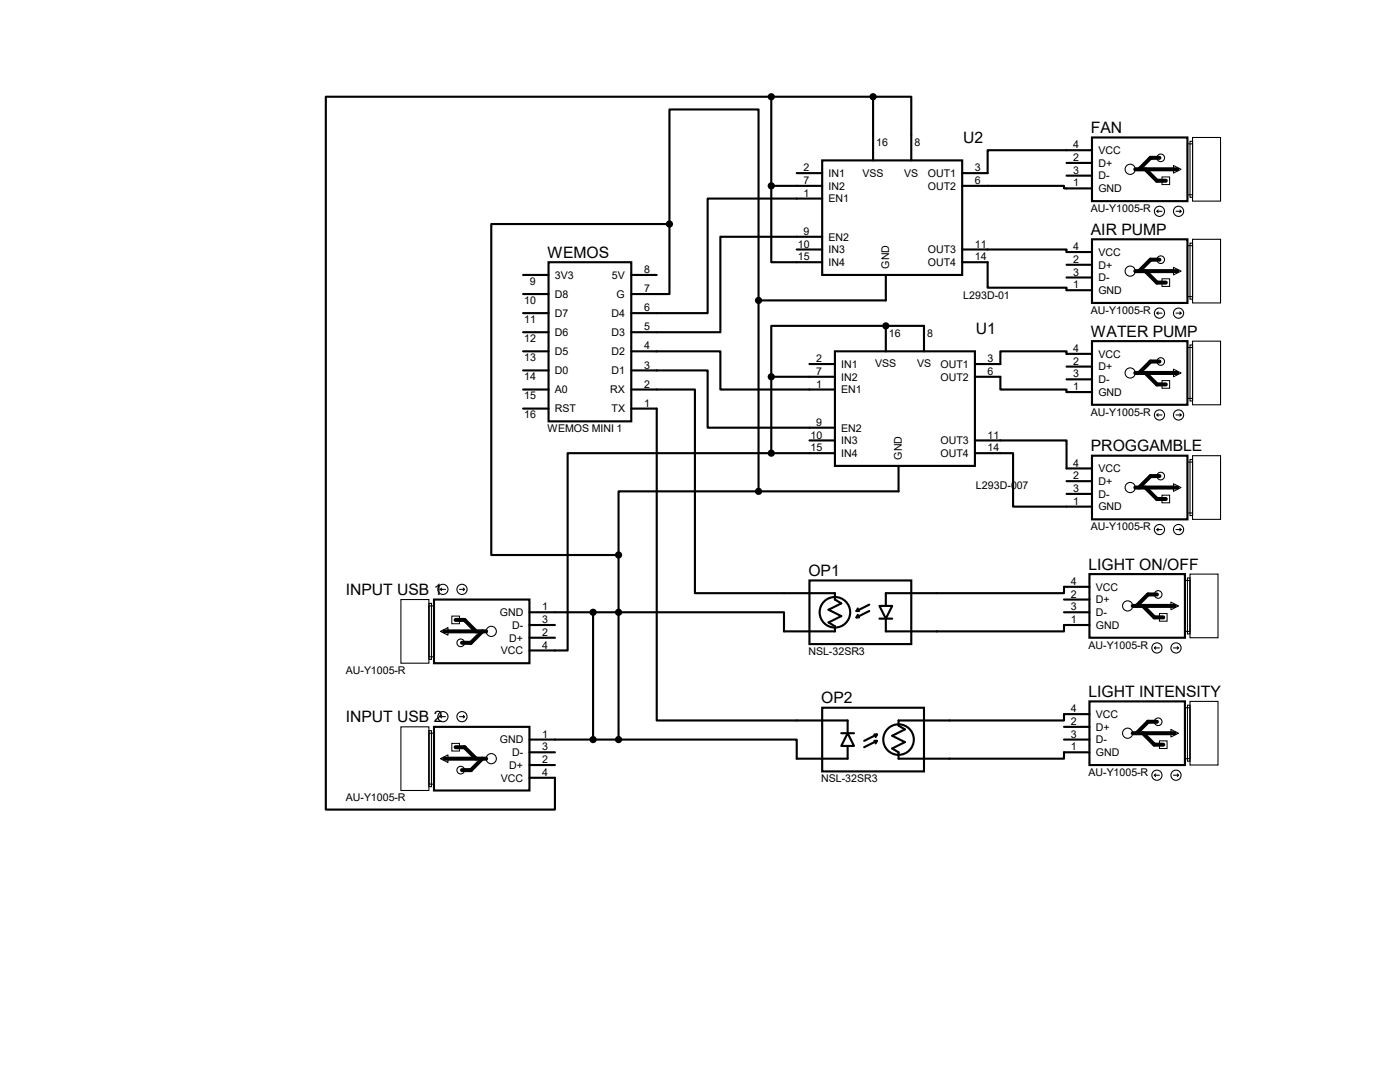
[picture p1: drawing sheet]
<svg xmlns="http://www.w3.org/2000/svg" width="279mm" height="216mm" viewBox="0 0 279 216" stroke-linecap="round" stroke-linejoin="round" font-family="sans-serif">
<g fill="none" stroke="#000" stroke-width=".42">
<path d="M153.9 19.3h-88.9v142.2h45.7v-6.3h-5M153.9 19.3v17.8M153.9 19.3h20.3M174.2 19.3h7.7v12.7M174.2 19.3v12.7M153.9 37.1v15.2h10.2M153.9 37.1h10.2M159 34.5h5.1M164.1 32h27.9v22.9h-27.9zM164.1 39.6h-22.9v22.9h-15.2M192 37.1h20.3v.5h5.6M212.9 32.5h5"/>
<path d="M212.9 35.1h5M217.9 27.4h19.1v12.7h-19.1zM217.9 30h-20.8v4.5h-5.1M104.4 58.7h5.1M104.4 54.9h5.1M109.5 52.3h16.5v31.8h-16.5zM126 54.9h5.1M133.6 44.7v14h-7.6M133.6 44.7v-22.9h17.8v38.1M133.6 44.7h-35.6v66h25.4M151.4 59.9v38.1M159 49.8h5.1"/>
<path d="M164.1 47.2h-20.3v19.1h-17.8M176.8 54.9v5h-25.4M192 49.8h20.9v.5h5M192 52.3h5.1v5.1h15.8v.5h5M212.9 52.8h5M212.9 55.4h5M217.9 47.8h19.1v12.7h-19.1zM104.4 77.7h5.1M104.4 73.9h5.1M104.4 70.1h5.1M104.4 66.3h5.1M104.4 62.5h5.1"/>
<path d="M126 77.7h12.7v40.7h27.9v1.2l1.3 .8-2.5 1.3 2.5 1.2-2.5 1.3 1.2 .8v1h-10.1v-3.8h-50.8M126 70.1h17.8v7.6h22.8M126 73.9h15.2v11.4h25.4M153.9 75.2h12.7M153.9 75.2v15.2M161.5 72.6h5.1M166.6 70.1h28v22.9h-28zM176.8 65h-22.9v10.2M176.8 65h7.6v5.1M176.8 65v5.1M194.6 75.2h5v2.5h13.3v.5h5M212.9 73.2h5"/>
<path d="M212.9 75.7h5M217.9 68.1h19.1v12.7h-19.1zM217.9 70.6h-5v-.5h-13.3v2.5h-5M104.4 81.5h5.1M126 81.5h5.1v62.3h38.1v2.5M151.4 98h-28v12.7M153.9 90.4h-40.6v39.4h-7.6M153.9 90.4h12.7M161.5 87.9h5.1M179.3 93v5h-27.9M194.6 87.9h18.3v5.6h5M194.6 90.4h7.6v10.7h15.7"/>
<path d="M212.9 96h5M212.9 98.6h5M217.9 90.9h19.1v12.7h-19.1zM86.6 119.6h19.1v12.7h-19.1zM123.4 110.7v36.9M161.5 115.8h20.4v12.7h-20.4zM212.3 119.6h5.1M217.4 114.6h19.1v12.7h-19.1zM217.4 117.1h-5.1v1.3h-35.5v2.5M105.7 127.3h5M105.7 124.7h5M118.4 122.2v25.4"/>
<path d="M170.9 121.9h.5M170.9 123.2h.5M171.2 121.4l-.3 .5M171.2 122.7l-.3 .5M173.5 120.6l-2.6 1.3M173.5 121.9l-2.6 1.3M175.5 120.9h2.6l-1.3 2.5zM175.5 123.4h2.6M176.8 123.4v2.6h35.5v-1.3h5.1M212.3 122.2h5.1M217.4 140h19.1v12.7h-19.1zM86.6 145h19.1v12.7h-19.1z"/>
<path d="M105.7 147.6h17.7M105.7 150.1h5M105.7 152.7h5M123.4 147.6h35.6v3.8h10.2v-2.6M164.1 141.2h20.3v12.7h-20.3zM167.9 146.3h2.5M169.2 146.3l1.2 2.5h-2.5zM174.5 147.8h.5M174.5 146.6h.5M175 147.8l-2.5 1.3M175 147.8l-.2 .5M175 146.6l-2.5 1.2"/>
<path d="M175 146.6l-.2 .5M212.3 147.6h5.1M212.3 145h5.1M217.4 142.5h-5.1v1.3h-33v1l1.3 .7-2.5 1.3 2.5 1.3-2.5 1.3 1.2 .7v1.3h33v-1.3h5.1"/>
<circle cx="166.6" cy="122.2" r="3"/>
<circle cx="179.3" cy="147.6" r="3"/>
</g>
<circle cx="176.8" cy="65" r=".21" fill="#000"/>
<g fill="none" stroke="#000" stroke-width=".21">
<path d="M237 28.7h1v10.2h-1zM237.5 28.2h.5v11.2h-.5zM238 27.4h5.6v12.7h-5.6zM230.9 42.2l.2 .2M230.9 42.2h1M231.1 41.9l-.2 .3M234.7 42.2h1M235.5 41.9l.2 .3M235.7 42.2l-.2 .2M237 49h1v10.2h-1zM237.5 48.5h.5v11.2h-.5zM238 47.8h5.6v12.7h-5.6z"/>
<path d="M230.9 62.5l.2 .2M230.9 62.5h1M231.1 62.2l-.2 .3M234.7 62.5h1M235.5 62.2l.2 .3M235.7 62.5l-.2 .2M237 69.3h1v10.2h-1zM237.5 68.8h.5v11.2h-.5zM238 68.1h5.6v12.7h-5.6zM230.9 82.8l.2 .3M230.9 82.8h1M231.1 82.5l-.2 .3"/>
<path d="M234.7 82.8h1M235.5 82.5l.2 .3M235.7 82.8l-.2 .3M237 92.2h1v10.2h-1zM237.5 91.7h.5v11.2h-.5zM238 90.9h5.6v12.7h-5.6zM80 119.6h5.6v12.7h-5.6zM87.9 117.6h1M87.9 117.6l.2 .3M88.1 117.3l-.2 .3M91.7 117.6h1M92.5 117.3l.2 .3"/>
<path d="M92.7 117.6l-.2 .3M230.9 105.7l.2 .2M230.9 105.7h1M231.1 105.4l-.2 .3M234.7 105.7h1M235.5 105.4l.2 .3M235.7 105.7l-.2 .2M236.5 115.8h1v10.2h-1zM237 115.3h.5v11.2h-.5zM237.5 114.6h5.6v12.7h-5.6zM85.6 120.9h1v10.2h-1zM85.6 120.4h.5v11.2h-.5z"/>
<path d="M230.4 129.3l.2 .2M230.4 129.3h1M230.6 129l-.2 .3M234.2 129.3h1M234.9 129l.3 .3M235.2 129.3l-.3 .2M237.5 140h5.6v12.7h-5.6zM80 145h5.6v12.7h-5.6zM85.6 146.3h1v10.2h-1zM85.6 145.8h.5v11.2h-.5zM87.9 143h1M87.9 143l.2 .3"/>
<path d="M88.1 142.7l-.2 .3M91.7 143h1M92.5 142.7l.2 .3M92.7 143l-.2 .3M230.4 154.7l.2 .2M230.4 154.7h1M230.6 154.4l-.2 .3M234.2 154.7h1M234.9 154.4l.3 .3M235.2 154.7l-.3 .2M236.5 141.2h1v10.2h-1zM237 140.7h.5v11.2h-.5z"/>
<circle cx="225.6" cy="33.8" r="1.02"/>
<circle cx="231.6" cy="31.5" r=".76"/>
<circle cx="225.6" cy="54.1" r="1.02"/>
<circle cx="231.4" cy="42.2" r="1.02"/>
<circle cx="231.6" cy="51.8" r=".76"/>
<circle cx="235.2" cy="42.2" r="1.02"/>
<circle cx="225.6" cy="74.4" r="1.02"/>
<circle cx="231.4" cy="62.5" r="1.02"/>
<circle cx="231.6" cy="72.1" r=".76"/>
<circle cx="235.2" cy="62.5" r="1.02"/>
<circle cx="225.6" cy="97.3" r="1.02"/>
<circle cx="231.4" cy="82.8" r="1.02"/>
<circle cx="231.6" cy="95" r=".76"/>
<circle cx="235.2" cy="82.8" r="1.02"/>
<circle cx="88.4" cy="117.6" r="1.02"/>
<circle cx="92.2" cy="117.6" r="1.02"/>
<circle cx="231.1" cy="118.6" r=".76"/>
<circle cx="231.4" cy="105.7" r="1.02"/>
<circle cx="235.2" cy="105.7" r="1.02"/>
<circle cx="91.9" cy="128.3" r=".76"/>
<circle cx="98" cy="126" r="1.02"/>
<circle cx="225" cy="120.9" r="1.02"/>
<circle cx="230.9" cy="129.3" r="1.02"/>
<circle cx="234.7" cy="129.3" r="1.02"/>
<circle cx="88.4" cy="143" r="1.02"/>
<circle cx="91.9" cy="153.7" r=".76"/>
<circle cx="92.2" cy="143" r="1.02"/>
<circle cx="98" cy="151.4" r="1.02"/>
<circle cx="225" cy="146.3" r="1.02"/>
<circle cx="230.9" cy="154.7" r="1.02"/>
<circle cx="231.1" cy="144" r=".76"/>
<circle cx="234.7" cy="154.7" r="1.02"/>
</g>
<g fill="none" stroke="#000" stroke-width=".8">
<path d="M226.6 33.8h8.3M228.6 33.8l2.3 2.3h1.8M231.4 31.5h-1.8l-2.3 2.3M226.6 54.1h8.3M228.6 54.1l2.3 2.3h1.8M231.4 51.8h-1.8l-2.3 2.3M226.6 74.4h8.3M228.6 74.4l2.3 2.3h1.8M231.4 72.1h-1.8l-2.3 2.3M226.6 97.3h8.3M228.6 97.3l2.3 2.3h1.8M231.4 95h-1.8l-2.3 2.3"/>
<path d="M230.9 118.6h-1.8l-2.3 2.3M88.6 126h8.4M90.9 123.7h1.8l2.3 2.3M96.3 126l-2.3 2.3h-1.8M226.1 120.9h8.3M228.1 120.9l2.3 2.3h1.8M88.6 151.4h8.4M90.9 149.1h1.8l2.3 2.3M96.3 151.4l-2.3 2.3h-1.8M226.1 146.3h8.3M228.1 146.3l2.3 2.3h1.8M230.9 144h-1.8l-2.3 2.3"/>
</g>
<g fill="none" stroke="#000" stroke-width=".2">
<path d="M231.9 35.3h1.5v1.5h-1.5zM234.2 33l1.5 .8-1.5 .7zM231.9 55.6h1.5v1.5h-1.5zM234.2 53.3l1.5 .8-1.5 .8zM231.9 75.9h1.5v1.6h-1.5zM234.2 73.7l1.5 .7-1.5 .8zM231.9 98.8h1.5v1.5h-1.5zM234.2 96.5l1.5 .8-1.5 .7zM87.9 126l1.5-.8v1.5zM90.2 122.9h1.5v1.6h-1.5zM231.4 122.4h1.5v1.6h-1.5zM233.7 120.1l1.5 .8-1.5 .8z"/>
<path d="M87.9 151.4l1.5-.8v1.5zM90.2 148.3h1.5v1.6h-1.5zM231.4 147.8h1.5v1.6h-1.5zM233.7 145.5l1.5 .8-1.5 .8z"/>
</g>
<g fill="#000" stroke="#000" stroke-width=".42">
<circle cx="153.9" cy="19.3" r=".51"/>
<circle cx="174.2" cy="19.3" r=".51"/>
<circle cx="153.9" cy="37.1" r=".51"/>
<circle cx="133.6" cy="44.7" r=".51"/>
<circle cx="151.4" cy="59.9" r=".51"/>
<circle cx="153.9" cy="75.2" r=".51"/>
<circle cx="176.8" cy="65" r=".51"/>
<circle cx="151.4" cy="98" r=".51"/>
<circle cx="153.9" cy="90.4" r=".51"/>
<circle cx="123.4" cy="110.7" r=".51"/>
<circle cx="118.4" cy="122.2" r=".51"/>
<circle cx="123.4" cy="122.2" r=".51"/>
<circle cx="118.4" cy="147.6" r=".51"/>
<circle cx="123.4" cy="147.6" r=".51"/>
</g>
<g font-size="3.1">
<text x="192.2" y="28.6">U2</text>
<text x="217.7" y="26.5">FAN</text>
<text x="217.7" y="46.9">AIR PUMP</text>
<text x="109.3" y="51.4">WEMOS</text>
<text x="194.8" y="66.7">U1</text>
<text x="217.7" y="67.2">WATER PUMP</text>
<text x="217.7" y="90">PROGGAMBLE</text>
<text x="217.2" y="113.7">LIGHT ON/OFF</text>
<text x="69" y="118.7">INPUT USB 1</text>
<text x="161.3" y="114.9">OP1</text>
<text x="163.9" y="140.3">OP2</text>
<text x="217.2" y="139.1">LIGHT INTENSITY</text>
<text x="69" y="144.1">INPUT USB 2</text>
</g>
<g font-size="2.1">
<text x="174.9" y="29.1">16</text>
<text x="182.5" y="29.1">8</text>
<text x="214.2" y="29.6">4</text>
<text x="160.4" y="34.2">2</text>
<text x="165.4" y="35.3">IN1</text>
<text x="172.1" y="35.2">VSS</text>
<text x="180.5" y="35.2">VS</text>
<text x="185.2" y="35.3">OUT1</text>
<text x="194.6" y="34.2">3</text>
<text x="214.2" y="32.1">2</text>
<text x="214.2" y="34.7">3</text>
<text x="219.2" y="30.7">VCC</text>
<text x="219.2" y="33.3">D+</text>
<text x="219.2" y="35.8">D-</text>
<text x="160.4" y="36.7">7</text>
<text x="160.4" y="39.2">1</text>
<text x="165.4" y="37.8">IN2</text>
<text x="165.4" y="40.4">EN1</text>
<text x="185.2" y="37.8">OUT2</text>
<text x="194.6" y="36.7">6</text>
<text x="214.2" y="37.2">1</text>
<text x="219.2" y="38.4">GND</text>
<text x="160.4" y="46.9">9</text>
<text x="217.7" y="42.3">AU-Y1005-R</text>
<text x="159.2" y="49.4">10</text>
<text x="159.2" y="51.9">15</text>
<text x="165.4" y="50.5">IN3</text>
<text x="165.4" y="53.1">IN4</text>
<text x="165.4" y="48">EN2</text>
<text x="177.5" y="53.6" transform="rotate(-90 177.5 53.6)">GND</text>
<text x="185.2" y="50.5">OUT3</text>
<text x="185.2" y="53.1">OUT4</text>
<text x="194.6" y="49.4">11</text>
<text x="194.6" y="51.9">14</text>
<text x="214.2" y="49.9">4</text>
<text x="214.2" y="52.5">2</text>
<text x="219.2" y="51.1">VCC</text>
<text x="219.2" y="53.6">D+</text>
<text x="105.7" y="56.8">9</text>
<text x="110.7" y="55.6">3V3</text>
<text x="110.7" y="59.4">D8</text>
<text x="122.1" y="55.6">5V</text>
<text x="123.1" y="59.4">G</text>
<text x="128.5" y="58.3">7</text>
<text x="128.5" y="54.5">8</text>
<text x="192.2" y="59.6">L293D-01</text>
<text x="214.2" y="55">3</text>
<text x="214.2" y="57.5">1</text>
<text x="219.2" y="56.1">D-</text>
<text x="219.2" y="58.7">GND</text>
<text x="104.6" y="60.6">10</text>
<text x="104.6" y="64.4">11</text>
<text x="110.7" y="63.2">D7</text>
<text x="122" y="63.2">D4</text>
<text x="128.5" y="65.9">5</text>
<text x="128.5" y="62.1">6</text>
<text x="217.7" y="62.6">AU-Y1005-R</text>
<text x="104.6" y="68.2">12</text>
<text x="110.7" y="67.1">D6</text>
<text x="110.7" y="70.9">D5</text>
<text x="122" y="70.9">D2</text>
<text x="122" y="67.1">D3</text>
<text x="128.5" y="69.7">4</text>
<text x="177.4" y="67.2">16</text>
<text x="185" y="67.2">8</text>
<text x="214.2" y="70.2">4</text>
<text x="219.2" y="71.4">VCC</text>
<text x="104.6" y="72.1">13</text>
<text x="104.6" y="75.9">14</text>
<text x="110.7" y="74.7">D0</text>
<text x="122" y="74.7">D1</text>
<text x="128.5" y="77.3">2</text>
<text x="128.5" y="73.5">3</text>
<text x="162.9" y="72.3">2</text>
<text x="162.9" y="74.8">7</text>
<text x="162.9" y="77.3">1</text>
<text x="167.9" y="73.4">IN1</text>
<text x="167.9" y="75.9">IN2</text>
<text x="174.7" y="73.3">VSS</text>
<text x="183" y="73.3">VS</text>
<text x="187.7" y="73.4">OUT1</text>
<text x="187.7" y="75.9">OUT2</text>
<text x="197.1" y="72.3">3</text>
<text x="197.1" y="74.8">6</text>
<text x="214.2" y="72.8">2</text>
<text x="214.2" y="75.3">3</text>
<text x="214.2" y="77.9">1</text>
<text x="219.2" y="73.9">D+</text>
<text x="219.2" y="76.5">D-</text>
<text x="104.6" y="79.7">15</text>
<text x="104.6" y="83.5">16</text>
<text x="110.7" y="78.5">A0</text>
<text x="110.7" y="82.3">RST</text>
<text x="121.8" y="78.5">RX</text>
<text x="122" y="82.3">TX</text>
<text x="128.5" y="81.2">1</text>
<text x="167.9" y="78.5">EN1</text>
<text x="217.7" y="82.9">AU-Y1005-R</text>
<text x="219.2" y="79">GND</text>
<text x="109.3" y="86.2">WEMOS MINI 1</text>
<text x="161.8" y="87.5">10</text>
<text x="162.9" y="85">9</text>
<text x="167.9" y="88.6">IN3</text>
<text x="167.9" y="86.1">EN2</text>
<text x="187.7" y="88.6">OUT3</text>
<text x="197.1" y="87.5">11</text>
<text x="161.8" y="90">15</text>
<text x="167.9" y="91.2">IN4</text>
<text x="180" y="91.7" transform="rotate(-90 180 91.7)">GND</text>
<text x="187.7" y="91.2">OUT4</text>
<text x="197.1" y="90">14</text>
<text x="214.2" y="93.1">4</text>
<text x="214.2" y="95.6">2</text>
<text x="219.2" y="94.2">VCC</text>
<text x="194.8" y="97.7">L293D-007</text>
<text x="214.2" y="98.2">3</text>
<text x="214.2" y="100.7">1</text>
<text x="219.2" y="96.8">D+</text>
<text x="219.2" y="99.3">D-</text>
<text x="219.2" y="101.9">GND</text>
<text x="217.7" y="105.8">AU-Y1005-R</text>
<text x="213.7" y="116.7">4</text>
<text x="213.7" y="119.3">2</text>
<text x="218.7" y="117.9">VCC</text>
<text x="99.7" y="122.9">GND</text>
<text x="102.2" y="125.5">D-</text>
<text x="108.2" y="124.3">3</text>
<text x="108.2" y="121.8">1</text>
<text x="213.7" y="121.8">3</text>
<text x="213.7" y="124.3">1</text>
<text x="218.7" y="120.4">D+</text>
<text x="218.7" y="122.9">D-</text>
<text x="218.7" y="125.5">GND</text>
<text x="99.9" y="130.6">VCC</text>
<text x="101.6" y="128">D+</text>
<text x="108.2" y="129.4">4</text>
<text x="108.2" y="126.9">2</text>
<text x="161.3" y="130.7">NSL-32SR3</text>
<text x="217.2" y="129.4">AU-Y1005-R</text>
<text x="69" y="134.5">AU-Y1005-R</text>
<text x="213.7" y="142.1">4</text>
<text x="218.7" y="143.3">VCC</text>
<text x="99.7" y="148.3">GND</text>
<text x="108.2" y="149.7">3</text>
<text x="108.2" y="147.2">1</text>
<text x="213.7" y="144.7">2</text>
<text x="213.7" y="147.2">3</text>
<text x="213.7" y="149.7">1</text>
<text x="218.7" y="145.8">D+</text>
<text x="218.7" y="148.3">D-</text>
<text x="99.9" y="156">VCC</text>
<text x="101.6" y="153.4">D+</text>
<text x="102.2" y="150.9">D-</text>
<text x="108.2" y="154.8">4</text>
<text x="108.2" y="152.3">2</text>
<text x="217.2" y="154.8">AU-Y1005-R</text>
<text x="218.7" y="150.9">GND</text>
<text x="69" y="159.9">AU-Y1005-R</text>
<text x="163.9" y="156.1">NSL-32SR3</text>
</g>
</svg>
